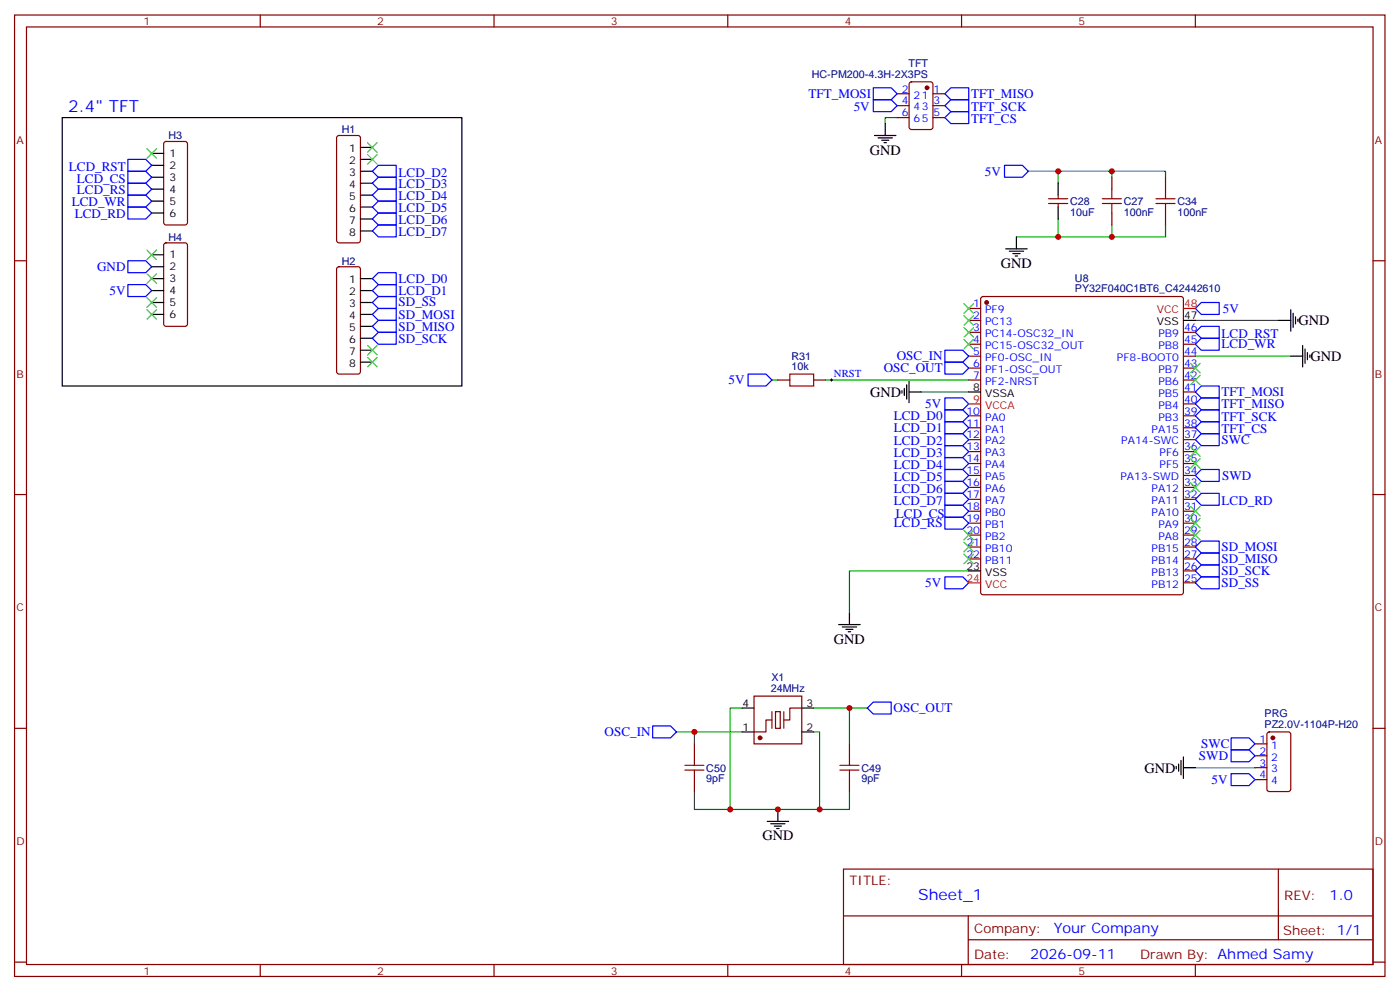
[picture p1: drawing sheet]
<svg xmlns="http://www.w3.org/2000/svg" width="414mm" height="293mm" viewBox="0 0 414 293" stroke-linecap="round" stroke-linejoin="round" font-family="sans-serif">
<g fill="none" stroke="#870000" stroke-width=".35">
<path d="M4.3 4.4h405.3v284.4h-405.3zM7.8 8h398.3v277.3h-398.3zM77 4.4v3.6M146.1 4.4v3.6M215.3 4.4v3.6M284.4 4.4v3.6M353.6 4.4v3.6M265.4 27.7h3.5M265.4 34.8h3.5M265.4 31.3h3.5M269.1 24.4l.5-.2h5.6l.7 .4v13l-.4 .7h-5.9l-.7-.5v-12.9zM275.9 27.7h3.6"/>
<path d="M275.9 34.8h3.6M275.9 31.3h3.6M48.6 42l.5-.2h5.7l.6 .5 .1 23.5-.5 .7h-5.9l-.6-.4-.1-23.6zM99.8 40.3l.5-.2h5.6l.5 .2 .2 .5v30.3l-.2 .5-.5 .2h-5.6l-.5-.2-.2-.5v-30.3zM310.2 58.8h5.6M313 57.7v1.1M328.9 52.4v3.6M344.7 52.4v3.6M4.3 77.1h3.5M48.6 72l.5-.2h5.7l.6 .5 .1 23.5-.5 .7h-5.9l-.6-.4-.1-23.6zM99.8 79.1l.5-.2h5.6l.5 .2 .2 .5v30.3l-.2 .5-.5 .2h-5.6l-.5-.2-.2-.5v-30.3zM310.2 60.2h5.6"/>
<path d="M313 60.2v1M328.9 63v3.5M344.7 63v3.5M406.1 77.1h3.5M286.5 91.2h3.6M286.5 94.8h3.6M286.5 98.3h3.6M290.3 87.9l.5-.2h58.5l.5 .2 .2 .5v86.8l-.2 .5-.5 .2h-58.5l-.5-.2-.2-.5v-86.8zM350 98.3h3.6M230.1 112.4h3.5M240.7 112.4h3.5M286.5 112.4h3.6"/>
<path d="M286.5 101.8h3.6M286.5 105.3h3.6M286.5 108.9h3.6M350 112.4h3.6M350 101.8h3.6M350 105.3h3.6M350 108.9h3.6M350 119.5h3.6M350 115.9h3.6M286.5 123h3.6M286.5 126.5h3.6M286.5 130h3.6"/>
<path d="M286.5 133.6h3.6M286.5 137.1h3.6M350 123h3.6M350 126.5h3.6M350 130h3.6M350 133.6h3.6M350 137.1h3.6M4.3 146.3h3.5M286.5 140.6h3.6M286.5 144.1h3.6M286.5 147.7h3.6M286.5 151.2h3.6"/>
<path d="M286.5 154.7h3.6M286.5 158.3h3.6M350 140.6h3.6M350 144.1h3.6M350 147.7h3.6M350 151.2h3.6M350 154.7h3.6M350 158.3h3.6M406.1 146.3h3.5M286.5 161.8h3.6M286.5 165.3h3.6M350 161.8h3.6"/>
<path d="M350 165.3h3.6M350 172.4h3.6M350 168.8h3.6M4.3 215.4h3.5M205.4 220v3.5M223 205.9h14.1v14.1h-14.1zM228.3 212.9h-1.7v3.6h-3.6M229.4 210.5h1.4v4.9h-1.4zM237.1 209.4h-3.5v3.5h-1.8M251.2 220v3.5M371.2 220h3.5M375 216.7l.4-.2h5.7l.6 .4 .1 16.5-.5 .6-5.9 .1-.6-.5-.1-16.4z"/>
<path d="M406.1 215.4h3.5M205.4 230.6v3.5M251.2 230.6v3.5M371.2 223.5h3.5M371.2 227h3.5M371.2 230.6h3.5M249.5 257h156.6v28.3h-156.6zM378.1 257.1v20.8M249.5 270.9h156.5M286.4 277.9h119.6M286.4 270.9v14.1M4.3 284.6h3.5"/>
<path d="M77 285.3v3.5M146.1 285.3v3.5M215.3 285.3v3.5M284.4 285.3v3.5M353.6 285.3v3.5M406.1 284.6h3.5"/>
</g>
<g fill="none" stroke="#008700" stroke-width=".35">
<path d="M265.4 34.8h-3.6v1.7M304.2 50.7h40.5v1.7M313 50.7v3.5M328.9 50.7v1.7M313 64.8v5.3M328.9 66.5v3.6M344.7 66.5v3.6h-44.1M353.6 94.8h24.6M228.3 112.4h1.8M244.2 112.4h42.3M272.4 115.9h14.1M353.6 105.3h28.2"/>
<path d="M286.5 168.8h-35.3v12.4M200.1 216.5h19.4M205.4 216.5v3.5M219.5 209.4h-3.5v30M240.7 216.5h1.7v22.9M240.7 209.4h15.8M251.2 209.4v10.6M205.4 234.1v5.3h45.8v-5.3M353.6 227h17.6"/>
</g>
<g fill="none" stroke="#00f" stroke-width=".35">
<path d="M258.3 29.5h5.3l1.8 1.8-1.8 1.7h-5.3zM258.3 26h5.3l1.8 1.7-1.8 1.8h-5.3zM279.5 31.3l1.7-1.8h5.3v3.5h-5.3zM279.5 34.8l1.7-1.8h5.3v3.5h-5.3zM279.5 27.7l1.7-1.7h5.3v3.5h-5.3zM37.8 47.1h5.3l1.8 1.8-1.8 1.8h-5.3zM37.8 50.7h5.3l1.8 1.7-1.8 1.8h-5.3zM37.8 54.2h5.3l1.8 1.8-1.8 1.7h-5.3zM37.8 57.7h5.3l1.8 1.8-1.8 1.7h-5.3zM110.1 54.2l1.8-1.8h5.3v3.6h-5.3zM110.1 57.7l1.8-1.7h5.3v3.5h-5.3zM111.9 48.9h5.3v3.5h-5.3l-1.8-1.7z"/>
<path d="M297.1 48.9h5.3l1.8 1.8-1.8 1.7h-5.3zM37.8 61.2h5.3l1.8 1.8-1.8 1.8h-5.3zM37.8 77.1h5.3l1.8 1.8-1.8 1.7h-5.3zM110.1 61.2l1.8-1.7h5.3v3.5h-5.3zM110.1 64.8l1.8-1.8h5.3v3.5h-5.3zM110.1 68.3l1.8-1.8h5.3v3.6h-5.3zM37.8 84.2h5.3l1.8 1.7-1.8 1.8h-5.3zM111.9 80.6h5.3v3.6h-5.3l-1.8-1.8zM111.9 84.2h5.3v3.5h-5.3l-1.8-1.8zM111.9 87.7h5.3v3.5h-5.3l-1.8-1.7zM111.9 91.2h5.3v3.6h-5.3l-1.8-1.8zM111.9 94.8h5.3v3.5h-5.3l-1.8-1.8z"/>
<path d="M111.9 98.3h5.3v3.5h-5.3l-1.8-1.8zM355.3 89.5h5.3v3.5h-5.3l-1.7-1.8zM355.3 96.5h5.3v3.5h-5.3l-1.7-1.7zM221.3 110.6h5.3l1.7 1.8-1.7 1.8h-5.3zM279.5 117.7h5.3l1.7 1.8-1.7 1.7h-5.3zM279.5 107.1h5.3l1.7 1.8-1.7 1.7h-5.3zM279.5 103.6h5.3l1.7 1.7-1.7 1.8h-5.3zM355.3 117.7h5.3v3.5h-5.3l-1.7-1.7zM355.3 114.2h5.3v3.5h-5.3l-1.7-1.8zM355.3 100h5.3v3.6h-5.3l-1.7-1.8zM279.5 128.3h5.3l1.7 1.7-1.7 1.8h-5.3zM279.5 131.8h5.3l1.7 1.8-1.7 1.7h-5.3z"/>
<path d="M279.5 135.3h5.3l1.7 1.8-1.7 1.8h-5.3zM279.5 138.9h5.3l1.7 1.7-1.7 1.8h-5.3zM279.5 121.2h5.3l1.7 1.8-1.7 1.7h-5.3zM279.5 124.7h5.3l1.7 1.8-1.7 1.8h-5.3zM355.3 128.3h5.3v3.5h-5.3l-1.7-1.8zM355.3 121.2h5.3v3.5h-5.3l-1.7-1.7zM355.3 124.7h5.3v3.6h-5.3l-1.7-1.8zM279.5 142.4h5.3l1.7 1.7-1.7 1.8h-5.3zM279.5 145.9h5.3l1.7 1.8-1.7 1.7h-5.3zM279.5 153h5.3l1.7 1.7-1.7 1.8h-5.3zM279.5 149.4h5.3l1.7 1.8-1.7 1.8h-5.3zM353.6 140.6l1.7-1.7h5.3v3.5h-5.3z"/>
<path d="M353.6 147.7l1.7-1.8h5.3v3.5h-5.3zM279.5 170.6h5.3l1.7 1.8-1.7 1.7h-5.3zM355.3 170.6h5.3v3.5h-5.3l-1.7-1.7zM355.3 160h5.3v3.5h-5.3l-1.7-1.7zM355.3 163.5h5.3v3.6h-5.3l-1.7-1.8zM355.3 167.1h5.3v3.5h-5.3l-1.7-1.8zM193 214.7h5.3l1.8 1.8-1.8 1.7h-5.3zM258.3 207.6h5.3v3.6h-5.3l-1.8-1.8zM364.1 218.2h5.3l1.8 1.8-1.8 1.8h-5.3zM364.1 228.8h5.3l1.8 1.8-1.8 1.7h-5.3zM364.1 221.8h5.3l1.8 1.7-1.8 1.8h-5.3z"/>
</g>
<g fill="none" stroke="#a10000" stroke-width=".35">
<path d="M326 58.8h5.7M328.9 56v2.8M341.9 58.8h5.7M344.7 56v2.8M326 60.2h5.7M328.9 60.2v2.8M341.9 60.2h5.7M344.7 60.2v2.8M233.6 110.6h7.1v3.6h-7.1zM202.6 226.3h5.6M202.6 227.8h5.6M205.4 223.5v2.8"/>
<path d="M205.4 227.8v2.8M248.4 226.3h5.7M248.4 227.8h5.7M251.2 223.5v2.8M251.2 227.8v2.8"/>
</g>
<g fill="none" stroke="#000" stroke-width=".35">
<path d="M18.4 34.8h118.2v79.4h-118.2zM261.8 36.5v3.6M44.9 45.4h3.5M44.9 48.9h3.5M44.9 52.4h3.5M44.9 56h3.5M44.9 59.5h3.5M106.6 43.6h3.5M106.6 47.1h3.5M106.6 50.7h3.5M106.6 54.2h3.5M106.6 57.7h3.5"/>
<path d="M258.7 40.1h6.3M259.7 40.8h4.2M260.8 41.5h2.1M261.5 42.2h.7M313 54.2v3.5M44.9 63h3.5M44.9 75.4h3.5M44.9 78.9h3.5M106.6 61.2h3.5M106.6 64.8h3.5M106.6 68.3h3.5M297.5 73.6h6.3"/>
<path d="M298.5 74.3h4.3M299.6 75h2.1M300.3 75.7h.7M300.6 70.1v3.5M313 61.2v3.6M44.9 82.4h3.5M44.9 85.9h3.5M44.9 89.5h3.5M44.9 93h3.5M106.6 82.4h3.5M106.6 85.9h3.5M106.6 89.5h3.5"/>
<path d="M106.6 93h3.5M106.6 96.5h3.5M350 94.8h3.6M378.2 94.8h3.6M381.8 91.6v6.3M382.5 92.6v4.3M383.2 93.7v2.1M383.9 94.4v.7M106.6 100h3.5M106.6 103.6h3.5M106.6 107.1h3.5M266.8 115.6v.7"/>
<path d="M267.5 114.9v2.1M268.2 113.8v4.2M268.9 115.9h3.5M268.9 112.7v6.4M286.5 115.9h3.6M381.8 105.3h3.5M385.3 102.2v6.3M386 103.2v4.3M386.7 104.3v2.1M387.4 105v.7M286.5 168.8h3.6M248.1 184.7h6.3"/>
<path d="M249.1 185.4h4.3M250.2 186.1h2.1M250.9 186.8h.7M251.2 181.2v3.5M219.5 216.5h3.5M219.5 209.4h3.5M237.1 216.5h3.6M237.1 209.4h3.6M230.1 239.4v3.5M347.9 226.7v.7M348.6 226v2.1M349.3 224.9v4.3"/>
<path d="M350 227h3.6M350 223.9v6.3M226.9 242.9h6.4M228 243.6h4.2M229 244.3h2.1M229.7 245h.7"/>
</g>
<g fill="#870000" stroke="#870000" stroke-width=".35">
<circle cx="291.8" cy="89.5" r=".53"/>
<circle cx="376.5" cy="218.2" r=".53"/>
<circle cx="274.2" cy="26" r=".53"/>
<circle cx="224.8" cy="218.2" r=".53"/>
</g>
<path d="M350 91.2h3.6M286.5 119.5h3.6M286.5 172.4h3.6" fill="none" stroke="#f00" stroke-width=".35"/>
<path d="M245.6 112.4h.7M246 112v.7" fill="none" stroke="#000" stroke-width=".3"/>
<g fill="none" stroke="#3c3" stroke-width=".35">
<path d="M43.5 44l2.8 2.8M46.3 44l-2.8 2.8M108.7 42.2l2.8 2.8M108.7 45.7l2.8 2.8M111.5 42.2l-2.8 2.8M111.5 45.7l-2.8 2.8M43.5 73.9l2.8 2.9M46.3 73.9l-2.8 2.9M43.5 91.6l2.8 2.8M43.5 88.1l2.8 2.8M43.5 81l2.8 2.8M46.3 91.6l-2.8 2.8"/>
<path d="M46.3 88.1l-2.8 2.8M46.3 81l-2.8 2.8M285.1 89.8l2.8 2.8M285.1 93.3l2.8 2.9M285.1 96.9l2.8 2.8M287.9 89.8l-2.8 2.8M287.9 93.3l-2.8 2.9M287.9 96.9l-2.8 2.8M108.7 102.2l2.8 2.8M108.7 105.7l2.8 2.8M111.5 102.2l-2.8 2.8M111.5 105.7l-2.8 2.8"/>
<path d="M285.1 100.4l2.8 2.8M287.9 100.4l-2.8 2.8M352.1 107.5l2.9 2.8M352.1 111l2.9 2.8M355 107.5l-2.9 2.8M355 111l-2.9 2.8M352.1 132.2l2.9 2.8M352.1 135.7l2.9 2.8M355 132.2l-2.9 2.8M355 135.7l-2.9 2.8M285.1 156.8l2.8 2.9M287.9 156.8l-2.8 2.9"/>
<path d="M352.1 142.7l2.9 2.9M352.1 149.8l2.9 2.8M352.1 153.3l2.9 2.8M352.1 156.8l2.9 2.9M355 142.7l-2.9 2.9M355 149.8l-2.9 2.8M355 153.3l-2.9 2.8M355 156.8l-2.9 2.9M285.1 160.4l2.8 2.8M285.1 163.9l2.8 2.8M287.9 160.4l-2.8 2.8M287.9 163.9l-2.8 2.8"/>
</g>
<path d="M228.3 210.5v4.9M231.8 210.5v4.9" fill="none" stroke="#871200" stroke-width=".35"/>
<g fill="#c00">
<circle cx="328.9" cy="70.1" r=".88"/>
<circle cx="313" cy="70.1" r=".88"/>
<circle cx="328.9" cy="50.7" r=".88"/>
<circle cx="313" cy="50.7" r=".88"/>
<circle cx="216" cy="239.4" r=".88"/>
<circle cx="242.4" cy="239.4" r=".88"/>
<circle cx="251.2" cy="209.4" r=".88"/>
<circle cx="230.1" cy="239.4" r=".88"/>
<circle cx="205.4" cy="216.5" r=".88"/>
</g>
<text font-size="4.9" fill="#00f" x="20.2" y="33">2.4&quot; TFT</text>
<text font-size="4.6" fill="#00f" x="271.6" y="266.1">Sheet_1</text>
<g font-size="4.2">
<text x="257.3" y="45.7">GND</text>
<text x="296.1" y="79.2">GND</text>
<text x="384.1" y="96.2">GND</text>
<text x="387.6" y="106.8">GND</text>
<text x="257.4" y="117.4">GND</text>
<text x="246.7" y="190.4">GND</text>
<text x="338.6" y="228.5">GND</text>
<text x="225.5" y="248.6">GND</text>
</g>
<g font-size="4.2" fill="#00f">
<text x="393.3" y="266.3">1.0</text>
<text x="311.7" y="275.9">Your Company</text>
<text x="304.7" y="283.7">2026-09-11</text>
</g>
<g font-size="3.9" fill="#00f">
<text x="239.1" y="28.9">TFT_MOSI</text>
<text x="287.2" y="28.9">TFT_MISO</text>
<text x="252.5" y="32.8">5V</text>
<text x="287.2" y="32.9">TFT_SCK</text>
<text x="287.2" y="36.4">TFT_CS</text>
<text x="20.4" y="50.4">LCD_RST</text>
<text x="22.8" y="54">LCD_CS</text>
<text x="117.9" y="52.2">LCD_D2</text>
<text x="291.3" y="51.9">5V</text>
<text x="22.8" y="57.5">LCD_RS</text>
<text x="117.9" y="55.7">LCD_D3</text>
<text x="117.9" y="59.3">LCD_D4</text>
<text x="21.2" y="61">LCD_WR</text>
<text x="22.1" y="64.6">LCD_RD</text>
<text x="117.9" y="62.8">LCD_D5</text>
<text x="117.9" y="66.3">LCD_D6</text>
<text x="117.9" y="69.9">LCD_D7</text>
<text x="28.7" y="80.1">GND</text>
<text x="117.9" y="83.7">LCD_D0</text>
<text x="32.4" y="87.2">5V</text>
<text x="117.9" y="87.2">LCD_D1</text>
<text x="117.9" y="90.6">SD_SS</text>
<text x="117.9" y="94.2">SD_MOSI</text>
<text x="361.7" y="92.5">5V</text>
<text x="117.9" y="97.8">SD_MISO</text>
<text x="117.9" y="101.3">SD_SCK</text>
<text x="361.3" y="99.8">LCD_RST</text>
<text x="265.3" y="106.6">OSC_IN</text>
<text x="361.3" y="102.8">LCD_WR</text>
<text x="215.5" y="113.7">5V</text>
<text x="261.4" y="110.1">OSC_OUT</text>
<text x="361.3" y="117.1">TFT_MOSI</text>
<text x="264.4" y="124.2">LCD_D0</text>
<text x="273.7" y="120.7">5V</text>
<text x="361.3" y="120.7">TFT_MISO</text>
<text x="361.3" y="124.6">TFT_SCK</text>
<text x="264.4" y="131.6">LCD_D2</text>
<text x="264.4" y="127.8">LCD_D1</text>
<text x="361.3" y="131.3">SWC</text>
<text x="361.3" y="128.1">TFT_CS</text>
<text x="264.4" y="135.1">LCD_D3</text>
<text x="264.4" y="138.6">LCD_D4</text>
<text x="264.4" y="142.2">LCD_D5</text>
<text x="361.5" y="141.9">SWD</text>
<text x="264.4" y="145.7">LCD_D6</text>
<text x="264.4" y="149.2">LCD_D7</text>
<text x="361.3" y="149.2">LCD_RD</text>
<text x="264.4" y="156">LCD_RS</text>
<text x="265" y="153.1">LCD_CS</text>
<text x="361.3" y="163">SD_MOSI</text>
<text x="361.3" y="166.6">SD_MISO</text>
<text x="273.7" y="173.6">5V</text>
<text x="361.3" y="173.5">SD_SS</text>
<text x="361.3" y="170.1">SD_SCK</text>
<text x="264.3" y="210.7">OSC_OUT</text>
<text x="178.8" y="217.7">OSC_IN</text>
<text x="355.3" y="221.3">SWC</text>
<text x="354.6" y="224.8">SWD</text>
<text x="358.3" y="231.8">5V</text>
</g>
<g font-size="3.9" fill="#800">
<text x="251.2" y="261.6">TITLE:</text>
<text x="379.9" y="266.3">REV:</text>
<text x="288.2" y="275.8">Company:</text>
<text x="379.5" y="276.4">Sheet: 1/1</text>
<text x="288.2" y="283.5">Date:</text>
<text x="337.2" y="283.6">Drawn By: Ahmed Samy</text>
</g>
<g font-size="3.2" fill="#800">
<text x="42.4" y="7.4">1</text>
<text x="111.5" y="7.4">2</text>
<text x="180.7" y="7.4">3</text>
<text x="249.8" y="7.4">4</text>
<text x="319" y="7.4">5</text>
<text x="4.8" y="42.5">A</text>
<text x="406.6" y="42.5">A</text>
<text x="4.8" y="111.7">B</text>
<text x="406.6" y="111.7">B</text>
<text x="4.8" y="180.8">C</text>
<text x="406.6" y="180.8">C</text>
<text x="4.8" y="250">D</text>
<text x="406.6" y="250">D</text>
<text x="42.4" y="288.3">1</text>
<text x="111.5" y="288.3">2</text>
<text x="180.7" y="288.3">3</text>
<text x="249.8" y="288.3">4</text>
<text x="319" y="288.3">5</text>
</g>
<g font-size="3.2" fill="#000080">
<text x="240.1" y="23">HC-PM200-4.3H-2X3PS</text>
<text x="268.7" y="19.8">TFT</text>
<text x="49.8" y="41.2">H3</text>
<text x="101.1" y="39.5">H1</text>
<text x="316.5" y="63.8">10uF</text>
<text x="316.5" y="60.6">C28</text>
<text x="332.4" y="63.8">100nF</text>
<text x="332.4" y="60.6">C27</text>
<text x="348.3" y="63.8">100nF</text>
<text x="348.3" y="60.6">C34</text>
<text x="49.8" y="71.2">H4</text>
<text x="101.1" y="78.3">H2</text>
<text x="317.9" y="83.3">U8</text>
<text x="317.9" y="86.5">PY32F040C1BT6_C42442610</text>
<text x="234.1" y="106.5">R31</text>
<text x="234.1" y="109.6">10k</text>
<text x="228.2" y="201.5">X1</text>
<text x="228" y="204.6">24MHz</text>
<text x="374" y="215.3">PZ2.0V-1104P-H20</text>
<text x="374" y="212.2">PRG</text>
<text x="208.9" y="231.3">9pF</text>
<text x="208.9" y="228.2">C50</text>
<text x="254.8" y="231.3">9pF</text>
<text x="254.8" y="228.2">C49</text>
</g>
<g font-size="3.2" fill="#00f">
<text x="266.7" y="27.4">2</text>
<text x="270.2" y="29.1">21</text>
<text x="276.1" y="27.4">1</text>
<text x="266.7" y="34.4">6</text>
<text x="266.7" y="30.9">4</text>
<text x="270.2" y="32.7">43</text>
<text x="276.1" y="30.9">3</text>
<text x="276.1" y="34.4">5</text>
<text x="270.2" y="36.2">65</text>
<text x="287.9" y="90.9">1</text>
<text x="287.9" y="94.4">2</text>
<text x="291.4" y="92.6">PF9</text>
<text x="287.9" y="97.9">3</text>
<text x="287.9" y="101.5">4</text>
<text x="291.4" y="96.2">PC13</text>
<text x="291.4" y="99.7">PC14-OSC32_IN</text>
<text x="342.6" y="99.7">PB9</text>
<text x="350.2" y="101.5">45</text>
<text x="350.2" y="97.9">46</text>
<text x="287.9" y="105">5</text>
<text x="291.4" y="103.2">PC15-OSC32_OUT</text>
<text x="291.4" y="106.8">PF0-OSC_IN</text>
<text x="330.4" y="106.8">PF8-BOOT0</text>
<text x="342.6" y="103.2">PB8</text>
<text x="350.2" y="105">44</text>
<text x="246.7" y="111.5">NRST</text>
<text x="287.9" y="108.5">6</text>
<text x="287.9" y="112">7</text>
<text x="291.4" y="110.3">PF1-OSC_OUT</text>
<text x="291.4" y="113.8">PF2-NRST</text>
<text x="342.6" y="113.8">PB6</text>
<text x="342.6" y="110.3">PB7</text>
<text x="350.2" y="112">42</text>
<text x="350.2" y="108.5">43</text>
<text x="342.6" y="117.3">PB5</text>
<text x="350.2" y="119.1">40</text>
<text x="350.2" y="115.6">41</text>
<text x="285.8" y="122.6">10</text>
<text x="291.4" y="124.4">PA0</text>
<text x="342.6" y="124.4">PB3</text>
<text x="342.6" y="120.9">PB4</text>
<text x="350.2" y="122.6">39</text>
<text x="285.8" y="126.2">11</text>
<text x="285.8" y="129.7">12</text>
<text x="291.4" y="127.9">PA1</text>
<text x="291.4" y="131.4">PA2</text>
<text x="331.6" y="131.4">PA14-SWC</text>
<text x="340.6" y="127.9">PA15</text>
<text x="350.2" y="129.7">37</text>
<text x="350.2" y="126.2">38</text>
<text x="285.8" y="133.2">13</text>
<text x="285.8" y="136.7">14</text>
<text x="291.4" y="135">PA3</text>
<text x="343" y="135">PF6</text>
<text x="350.2" y="136.7">35</text>
<text x="350.2" y="133.2">36</text>
<text x="285.8" y="140.3">15</text>
<text x="285.8" y="143.8">16</text>
<text x="291.4" y="138.5">PA4</text>
<text x="291.4" y="142">PA5</text>
<text x="331.4" y="142">PA13-SWD</text>
<text x="343" y="138.5">PF5</text>
<text x="350.2" y="143.8">33</text>
<text x="350.2" y="140.3">34</text>
<text x="285.8" y="147.3">17</text>
<text x="291.4" y="145.6">PA6</text>
<text x="291.4" y="149.1">PA7</text>
<text x="340.6" y="149.1">PA11</text>
<text x="340.6" y="145.6">PA12</text>
<text x="350.2" y="147.3">32</text>
<text x="285.8" y="150.8">18</text>
<text x="285.8" y="154.4">19</text>
<text x="291.4" y="152.6">PB0</text>
<text x="340.6" y="152.6">PA10</text>
<text x="350.2" y="154.4">30</text>
<text x="350.2" y="150.8">31</text>
<text x="285.8" y="157.9">20</text>
<text x="285.8" y="161.4">21</text>
<text x="291.4" y="156.1">PB1</text>
<text x="291.4" y="159.7">PB2</text>
<text x="342.6" y="159.7">PA8</text>
<text x="342.6" y="156.1">PA9</text>
<text x="350.2" y="161.4">28</text>
<text x="350.2" y="157.9">29</text>
<text x="285.8" y="165">22</text>
<text x="291.4" y="163.2">PB10</text>
<text x="291.4" y="166.7">PB11</text>
<text x="340.6" y="166.7">PB14</text>
<text x="340.6" y="163.2">PB15</text>
<text x="350.2" y="165">27</text>
<text x="340.6" y="173.8">PB12</text>
<text x="340.6" y="170.3">PB13</text>
<text x="350.2" y="172">25</text>
<text x="350.2" y="168.5">26</text>
<text x="372.5" y="219.6">1</text>
<text x="376" y="221.4">1</text>
<text x="372.5" y="223.2">2</text>
<text x="372.5" y="226.7">3</text>
<text x="376" y="224.9">2</text>
<text x="372.5" y="230.2">4</text>
<text x="376" y="228.5">3</text>
<text x="376" y="232">4</text>
</g>
<g font-size="3.2">
<text x="50.2" y="46.4">1</text>
<text x="103.3" y="45">1</text>
<text x="50.2" y="50">2</text>
<text x="50.2" y="53.5">3</text>
<text x="103.3" y="48.5">2</text>
<text x="103.3" y="52.1">3</text>
<text x="50.2" y="57">4</text>
<text x="103.3" y="55.6">4</text>
<text x="103.3" y="59.1">5</text>
<text x="50.2" y="60.5">5</text>
<text x="50.2" y="64.1">6</text>
<text x="103.3" y="62.7">6</text>
<text x="103.3" y="66.2">7</text>
<text x="103.3" y="69.7">8</text>
<text x="50.2" y="76.4">1</text>
<text x="50.2" y="79.9">2</text>
<text x="50.2" y="83.5">3</text>
<text x="103.3" y="83.8">1</text>
<text x="50.2" y="87">4</text>
<text x="103.3" y="87.3">2</text>
<text x="50.2" y="90.5">5</text>
<text x="50.2" y="94.1">6</text>
<text x="103.3" y="90.9">3</text>
<text x="103.3" y="94.4">4</text>
<text x="350.2" y="94.4">47</text>
<text x="103.3" y="97.9">5</text>
<text x="103.3" y="101.5">6</text>
<text x="342.2" y="96.2">VSS</text>
<text x="103.3" y="105">7</text>
<text x="103.3" y="108.5">8</text>
<text x="287.9" y="115.6">8</text>
<text x="291.4" y="117.3">VSSA</text>
<text x="285.8" y="168.5">23</text>
<text x="291.4" y="170.3">VSS</text>
<text x="219.6" y="209.1">4</text>
<text x="238.5" y="209.1">3</text>
<text x="219.6" y="216.1">1</text>
<text x="238.5" y="216.1">2</text>
</g>
<g font-size="3.2" fill="#f00">
<text x="342.1" y="92.6">VCC</text>
<text x="350.2" y="90.9">48</text>
<text x="287.9" y="119.1">9</text>
<text x="291.4" y="120.9">VCCA</text>
<text x="285.8" y="172">24</text>
<text x="291.4" y="173.8">VCC</text>
</g>
</svg>
